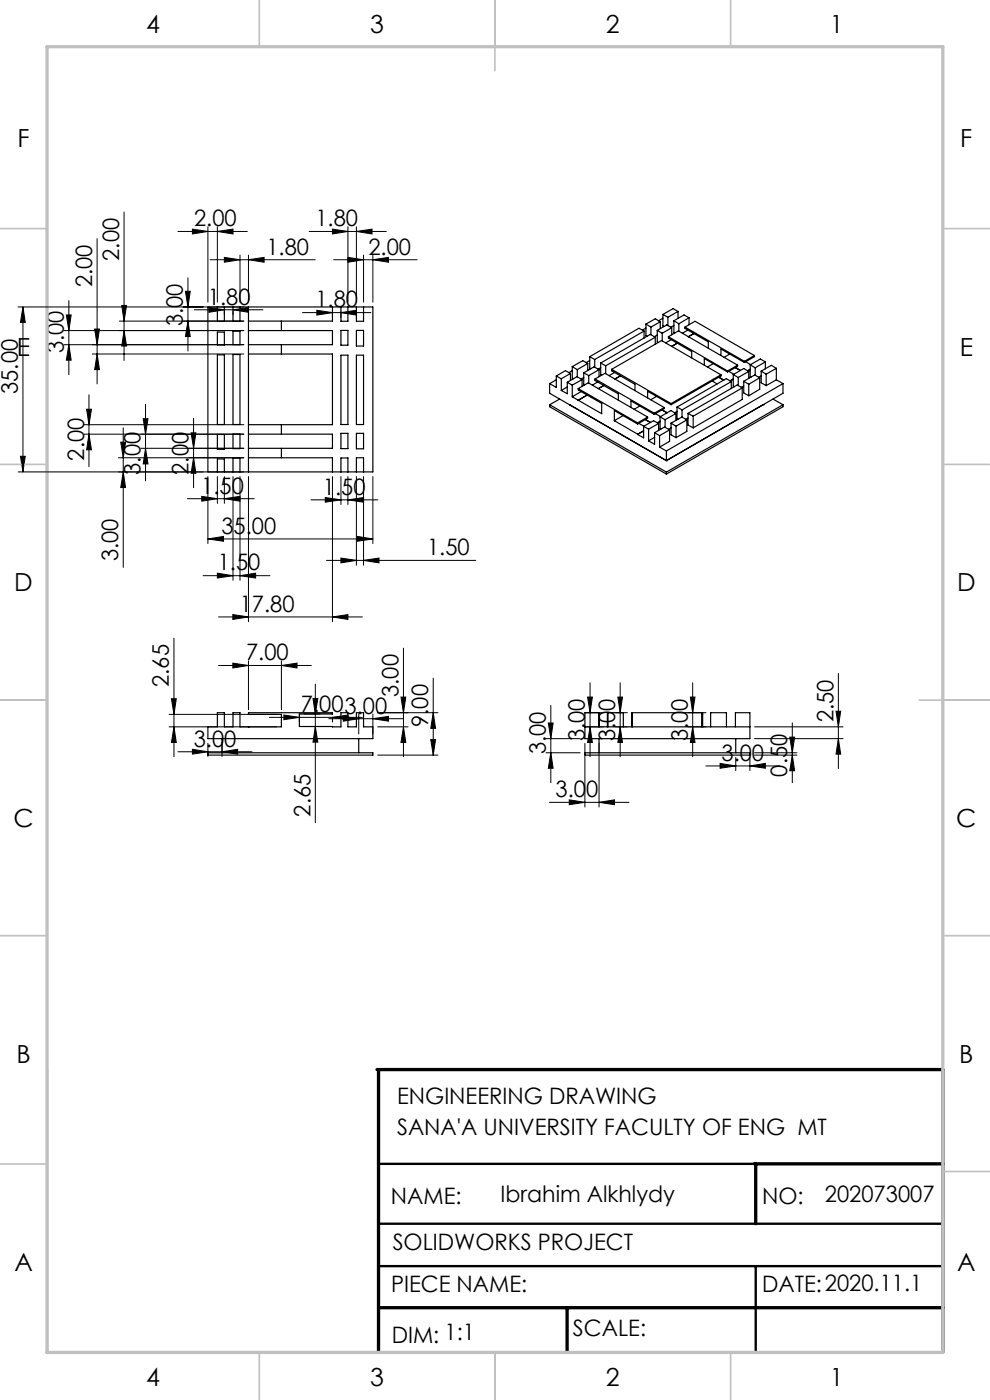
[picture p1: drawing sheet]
<svg xmlns="http://www.w3.org/2000/svg" width="210mm" height="297mm" viewBox="0 0 210 297" stroke-linecap="round" stroke-linejoin="round" font-family="sans-serif">
<g fill="none" stroke="#000" stroke-width=".21">
<path d="M20.6 50.6v30.9M26.3 45v31.5M37.7 49.1h14.8M39.9 58.9v15.6M40.8 48.6l3.3 .5-3.3 .5zM44.1 48.1v16M44.6 55.1h22.3M46.1 49.1l3.3-.5v1zM46.1 48.1v16M47.6 54.6l3.3 .5-3.3 .5zM50.9 54.1v10M52.7 55.1l3.3-.5v1z"/>
<path d="M52.7 54.1v10M65.6 49.1h16.4M70.5 48.6l3.3 .5-3.3 .5zM70.8 55.1h17.7M73.8 54.6l3.3 .5-3.3 .5zM73.8 48.1v16M75.6 49.1l3.3-.5v1zM75.6 48.1v16M77.1 54.1v10M79.1 55.1l3.3-.5v1zM79.1 54.1v10M3.8 65.1h47.9"/>
<path d="M4.9 65.1l.5 3.3h-1.1zM4.9 65.1v35M13.6 73.1h38.1M13.6 70.1h38.1M14.1 66.8h1l-.5 3.3zM14.6 73.1l.5 3.3h-1zM14.6 63.8v15.7M19.6 75.1h32.1M20.1 69.8h1l-.5 3.3zM20.6 75.1l.5 3.3h-1zM25.3 68.1h26.4M25.8 64.8h1l-.5 3.3z"/>
<path d="M26.3 70.1l.5 3.3h-1zM39.3 61.8h1.1l-.5 3.3zM39.9 68.1l.5 3.3h-1.1zM41.2 65.7h14.6M44.3 65.2l3.3 .5-3.3 .5zM47.6 66.1v.6M49.4 65.7l3.3-.5v1zM49.4 66.1v.6M64.2 66.3h14.5M67.2 65.8l3.3 .5-3.3 .5zM70.5 66.1v1.2M72.3 66.3l3.3-.5v1z"/>
<path d="M72.3 66.1v1.2M4.3 96.8h1.1l-.5 3.3zM17.9 92.1h33.8M17.9 90.1h33.8M18.4 86.8h1l-.5 3.3zM18.9 92.1l.5 3.3h-1zM18.9 83.7v15.3M25.1 97.1h26.6M25.6 93.8h1l-.5 3.3zM26.1 90.8v29.6M29.9 95.1h21.8M30.4 88.8h1l-.5 3.3z"/>
<path d="M30.9 95.1l.5 3.3h-1zM30.9 85.8v16.2M40.5 91.8h1.1l-.5 3.3zM41.1 97.1l.5 3.3h-1.1zM41.1 88.8v14.7M3.8 100.1h47.9M26.1 100.1l.5 3.3h-1zM39.8 105.8h14.1M42.8 105.3l3.3 .5-3.3 .5zM44.1 114.3l3.3-.5v1zM44.1 101.1v14.2M44.1 114.3h35"/>
<path d="M46.1 101.1v5.7M47.6 105.8l3.3-.5v1zM47.6 101.1v5.7M49.4 101.1v22M50.9 101.1v22M52.7 101.1v30.8M66 106h14.2M69 105.5l3.3 .5-3.3 .5zM69.3 118.9h31.6M70.5 101.1v30.8M72.3 118.4l3.3 .5-3.3 .5zM72.3 101.1v5.9"/>
<path d="M73.8 106l3.3-.5v1zM73.8 101.1v5.9M75.6 101.1v18.8M75.8 113.8l3.3 .5-3.3 .5zM77.1 118.9l3.3-.5v1zM77.1 101.1v18.8M79.1 101.1v14.2M36.9 135.4v25.1M43.1 122.1h14.2M46.1 121.6l3.3 .5-3.3 .5zM46.4 130.9h30.5M49.4 130.4l3.3 .5-3.3 .5z"/>
<path d="M50.9 122.1l3.3-.5v1zM70.5 130.9l3.3-.5v1zM85.6 137.5v23M35.9 154.2h22.8M35.9 151.5h22.8M36.4 148.2h1l-.5 3.3zM36.9 154.2l.5 3.3h-1zM37.7 159.5h15.7M40.8 159l3.3 .5-3.3 .5zM44.1 157.7v2.8M46.4 141.2h19.6M47.1 159.5l3.3-.5v1z"/>
<path d="M47.1 157.7v2.8M49.4 140.7l3.3 .5-3.3 .5zM52.7 140.2v10.4M57.1 152.2h19.8M59.7 141.2l3.3-.5v1zM59.7 140.2v10.4M60.2 151.7l3.3 .5-3.3 .5zM63.5 152.5v.7M64.5 151.5h3.4M64.5 154.1h3.4M66.4 148.2h1l-.5 3.3zM66.9 154.1l.5 3.3h-1z"/>
<path d="M66.9 145.1v29.4M69.7 152.5h15.7M70.5 152.2l3.3-.5v1zM70.5 152.5v.7M72.8 152l3.3 .5-3.3 .5zM76.1 151.5v4.2M79.1 152.5l3.3-.5v1zM79.1 151.5v4.2M80.1 151.2h12.8M80.1 154.2h6.5M85.1 147.9h1l-.5 3.3zM85.6 154.2l.5 3.3h-1z"/>
<path d="M91.4 156.9h1l-.5 3.3zM91.9 151.2l.5 3.3h-1zM91.9 143.9v16.3M115.8 156.7h7.2M115.8 159.7h7.2M116.3 153.4h1l-.5 3.3zM116.8 159.7l.5 3.3h-1zM116.8 149.6v16.4M124.1 157.7v13.5M124.1 151.2h3.9M124.1 154.2h3.9M124.6 147.9h1.1l-.5 3.3z"/>
<path d="M125.2 154.2l.5 3.3h-1.1zM125.2 144.8v15.7M127.1 157.7v13.5M130.6 151.2h2.5M130.6 154.2h2.5M131.1 147.9h.9l-.4 3.3zM131.6 154.2l.4 3.3h-.9zM131.6 144.8v15.7M145.9 151.2h3.9M145.9 154.2h3.9M146.4 147.9h1l-.5 3.3zM146.9 154.2l.5 3.3h-1z"/>
<path d="M146.9 144.8v15.7M160.1 156.7h18.7M160.1 154.2h18.7M160.1 159.7h9M167.5 156.4h1.1l-.5 3.3zM168.1 153.3v12.7M177.3 150.9h1l-.5 3.3zM177.8 156.7l.5 3.3h-1zM177.8 142.9v20.2M80.1 160.2h12.8M116.6 170.2h16.8M120.8 169.7l3.3 .5-3.3 .5z"/>
<path d="M127.1 170.2l3.3-.5v1zM149.7 162.5h15.7M152.8 162l3.3 .5-3.3 .5zM156.1 160.7v2.8M159.1 162.5l3.2-.5v1zM159.1 160.7v2.8M160.1 160.2h9M168.1 160.2l.5 3.3h-1.1z"/>
</g>
<path d="M80.3 246.9h80M80.3 259.6h119.7M80.3 268.6h119.7M160.3 268.6v18.3M72.5 286.9v.1" fill="none" stroke="#000" stroke-width=".5"/>
<path d="M80 226.9h120v60M80.3 226.9v60M160 246.9h40M160.3 246.9v12.7M80.3 277.4h119.7M120.3 277.4v9.5" fill="none" stroke="#000" stroke-width=".7"/>
<g fill="none" stroke="#c0c0c0" stroke-width=".35">
<path d="M55 0v10M105 0v15M155 0v10M0 48.5h10M200 48.5h10M0 98.5h10M200 98.5h10M0 148.5h10M195 148.5h15M0 198.5h10M200 198.5h10M0 246.9h10"/>
<path d="M200 248.5h10M55 287v10M105 287v10M155 287v10"/>
</g>
<path d="M10 226.9v60.1" fill="none" stroke="#c0c0c0" stroke-width=".5"/>
<path d="M10 9.9h190v277h-190z" fill="none" stroke="#c0c0c0" stroke-width=".7"/>
<g fill="#000">
<path d="M14.6 73.1l.5 3.3h-1zM14.1 66.8h1l-.5 3.3z"/>
<path d="M25.8 64.8h1l-.5 3.3zM26.3 70.1l.5 3.3h-1zM20.1 69.8h1l-.5 3.3zM20.6 75.1l.5 3.3h-1zM40.5 91.8h1.1l-.5 3.3zM41.1 97.1l.5 3.3h-1.1z"/>
<path d="M18.4 86.8h1l-.5 3.3zM18.9 92.1l.5 3.3h-1z"/>
<path d="M69 105.5l3.3 .5-3.3 .5zM73.8 106l3.3-.5v1z"/>
<path d="M40.8 159l3.3 .5-3.3 .5zM47.1 159.5l3.3-.5v1zM120.8 169.7l3.3 .5-3.3 .5zM127.1 170.2l3.3-.5v1zM44.1 114.3l3.3-.5v1zM75.8 113.8l3.3 .5-3.3 .5zM40.8 48.6l3.3 .5-3.3 .5zM46.1 49.1l3.3-.5v1zM47.6 54.6l3.3 .5-3.3 .5zM52.7 55.1l3.3-.5v1zM44.3 65.2l3.3 .5-3.3 .5zM49.4 65.7l3.3-.5v1zM42.8 105.3l3.3 .5-3.3 .5zM47.6 105.8l3.3-.5v1z"/>
<path d="M59.7 141.2l3.3-.5v1zM49.4 140.7l3.3 .5-3.3 .5zM50.9 122.1l3.3-.5v1zM46.1 121.6l3.3 .5-3.3 .5zM70.5 130.9l3.3-.5v1zM49.4 130.4l3.3 .5-3.3 .5z"/>
<path d="M79.1 152.5l3.3-.5v1zM72.8 152l3.3 .5-3.3 .5zM70.5 152.2l3.3-.5v1zM60.2 151.7l3.3 .5-3.3 .5zM159.1 162.5l3.2-.5v1zM152.8 162l3.3 .5-3.3 .5zM79.1 55.1l3.3-.5v1zM73.8 54.6l3.3 .5-3.3 .5zM75.6 49.1l3.3-.5v1zM70.5 48.6l3.3 .5-3.3 .5zM72.3 66.3l3.3-.5v1zM67.2 65.8l3.3 .5-3.3 .5zM77.1 118.9l3.3-.5v1zM72.3 118.4l3.3 .5-3.3 .5z"/>
<path d="M85.1 147.9h1l-.5 3.3zM85.6 154.2l.5 3.3h-1zM66.4 148.2h1l-.5 3.3zM66.9 154.1l.5 3.3h-1zM36.4 148.2h1l-.5 3.3zM36.9 154.2l.5 3.3h-1zM167.5 156.4h1.1l-.5 3.3zM168.1 160.2l.5 3.3h-1.1zM116.3 153.4h1l-.5 3.3zM116.8 159.7l.5 3.3h-1zM131.1 147.9h.9l-.4 3.3zM131.6 154.2l.4 3.3h-.9zM146.4 147.9h1l-.5 3.3zM146.9 154.2l.5 3.3h-1zM124.6 147.9h1.1l-.5 3.3zM125.2 154.2l.5 3.3h-1.1zM25.6 93.8h1l-.5 3.3zM26.1 100.1l.5 3.3h-1z"/>
<path d="M91.4 156.9h1l-.5 3.3zM91.9 151.2l.5 3.3h-1zM177.8 156.7l.5 3.3h-1zM177.3 150.9h1l-.5 3.3zM4.3 96.8h1.1l-.5 3.3zM4.9 65.1l.5 3.3h-1.1zM30.9 95.1l.5 3.3h-1zM30.4 88.8h1l-.5 3.3zM39.9 68.1l.5 3.3h-1.1zM39.3 61.8h1.1l-.5 3.3z"/>
</g>
<g fill="none" stroke="#000" stroke-width=".25">
<path d="M44.1 65.1h35v35h-35zM46.1 65.1v3.1h1.5v-3.1M46.1 70.4h1.5v2.8h-1.5zM46.1 75.3h1.5v14.8h-1.5zM49.4 65.1v3.1h1.5v-3.1M49.4 70.3h1.5v2.8h-1.5zM49.4 75.2h1.5v14.9h-1.5zM52.7 65.1v35M52.7 70.1h17.8v3h-17.8M52.7 75.1h17.8v15h-17.8M59.7 68.1v2M59.7 73.1v2"/>
<path d="M70.5 65.1v3h-17.8M72.3 65.1v3.1h1.5v-3.1M72.3 70.1h1.5v3.1h-1.5zM72.3 75.3h1.5v14.8h-1.5zM75.6 65.1v3.1h1.5v-3.1M75.6 70.1h1.5v3.3h-1.5zM75.6 75.3h1.5v14.8h-1.5zM118 79.8v2.4l-1.4-.8M118 79.8l1.1 .6M121 79.2l-1.1-.6-1.9 1.2M121 79.2l-1.9 1.2M121 79.2v1.5"/>
<path d="M121.4 77.8v2.5l.2 .1M121.4 78.6l-.8 .5M121.4 77.8l1 .6M122.4 78.4v1.5M123.8 79.1v2.4l.2 .2M123.8 79.1l1.1 .6M124.7 77.1l-1.1-.6-2.2 1.3M124.7 77.1l-2.3 1.3M124.7 77.1v1.5M124.9 79.7v1.6M125.1 75.7v2.4l.2 .1M125.1 76.5l-.8 .4"/>
<path d="M125.1 75.7l1.1 .6M126.2 76.3v1.6M127.1 78.4v1.5M127.1 78.4l-2.2 1.3M127.1 78.4l-1.1-.6-2.2 1.3M127.4 78l-.5 .3M127.4 77v2.4l.2 .2M127.4 77l1.1 .6M128.5 77.6v1.7M129.8 78.3v.4l4.9 2.8v1.4M129.8 78.3l12.5 7.3M129.8 78.3l10.5-6.1 12.6 7.3"/>
<path d="M130.4 79l-1.2 .7M131.6 79.7l-1.1 .7M136.6 70.2v1.5M136.6 70.2l-10.4 6.1M136.6 70.2l-1.1-.6-10.4 6.1M137 68.8v2.4l.2 .1M137 69.6l-.7 .4M137 68.8l1.1 .6M138.1 69.4v1.6M139 71.5l-1.1-.6-10.5 6.1M139 71.5l-10.5 6.1M139 71.5v1.5"/>
<path d="M139.4 70.1v2.4l.2 .2M139.4 71.1l-.6 .3M139.4 70.1l1.1 .6M140.1 68.3v1.4M140.1 68.3l-2 1.1M140.1 68.3l-1.1-.7-2 1.2M140.5 70.7v1.6M140.6 67.5l-.9 .5M140.6 66.7v2.4l.2 .2M140.6 66.7l1.1 .6M141.7 67.3v1.8M141.8 71.4l12.5 7.3"/>
<path d="M141.8 71.4l2.1-1.2 12.6 7.3M141.8 71.4v.3l4.9 2.9v1.3M142.3 72.1l-1.1 .6M142.5 69.5l-1.1-.6-2 1.2M142.5 69.5v1.5M142.5 69.5l-2 1.2M142.9 69l-.6 .4M142.9 68v2.5l.3 .1M142.9 68l1.1 .7M143.7 72.8l-1.2 .7M143.8 66.1l-2.1 1.2M143.8 66.1l-1-.6-2.2 1.2"/>
<path d="M143.8 66.1v1.5M144 68.7v1.6M145.3 69.4l12.6 7.3M145.3 69.4l2.1-1.2 12.6 7.2M145.3 69.4v.3l4.9 2.8v1.4M145.9 70l-1.2 .7M146.2 67.4l-1.1-.6-2.2 1.2M146.2 67.4l-2.2 1.3M146.2 67.4v1.5M147.2 70.8l-1.2 .6M149.4 77.5v-1.4l4.9 2.8M151.3 77.1l-1.2 .8"/>
<path d="M152.9 79.5l-10.6 6.1M152.9 79.5v.3l-10.6 6.1M152.9 75.4v-1.4l5 2.9M154.3 78.7v.2M154.6 78.8l1.1 .6M154.8 75.1l-1.2 .7M155.5 79.5v2.4l.3 .2M155.5 79.5l1.1 .6M156 78l1 .6M156 78l1.1 .6M156.5 77.5v.2l-2.2 1.2M156.5 77.5l-2.2 1.2"/>
<path d="M157.9 76.7v.2M158.2 76.7l1 .7M158.8 78.8v1.5M158.8 78.8l-2.2 1.3M158.8 78.8l-1-.6-2.3 1.3M159.1 78.4l-.5 .3M159.1 77.4v2.5l.2 .1M159.1 77.4l1.1 .6M159.1 78.3l-.5 .4M160 75.4l-2.1 1.3M160 75.4v.3l-2.1 1.2M160.2 78v1.6"/>
<path d="M161.5 79.7l-.6 .3M161.5 78.7v2.5l1 .6M161.5 78.7l1 .7M162.3 76.8l-2.1 1.2M162.3 76.8l-1-.6-2.2 1.2M162.3 76.8v1.4M162.5 79.4v2.4M164.7 78.1l-2.2 1.3M164.7 78.1l-1.1-.6-2.1 1.2M164.7 78.1v2.5M46.1 92.2h1.5v3.1h-1.5zM49.4 92.1h1.5v3.1h-1.5z"/>
<path d="M52.7 92.1h17.8v3h-17.8M52.7 97.1h17.8v3M59.7 90.1v2M59.7 95.1v2M72.3 91.9h1.5v3.3h-1.5zM75.6 91.9h1.5v3.3h-1.5zM116.6 81.4v2l24.8 14.3M116.6 85.9v.4l24.8 14.3M116.6 85.9l24.8 14.3M118 80.6l-1.4 .8M118.7 84.7l-2.1 1.2M119.1 80.4v2.4"/>
<path d="M120.3 81.1v2.4l-1.2-.7M120.3 81.1l1.1 .6M120.3 82.1l-1.2 .7M120.8 85.9h.1M121.4 81.7v2.5M121.4 84.2l1.3 .7M122.7 84.9h.1M122.7 82.4v.3l4.9 2.9v2.2l-4.9-2.9M122.7 82.4l12.6 7.3M122.7 82.4l2.1-1.2 12.6 7.3M123.3 83.1l-1.9 1.1M123.5 80.5l-2.1 1.2"/>
<path d="M123.5 80.5l-1.1-.6-2.1 1.2M123.5 80.5v1.5M123.8 80.1l-.5 .3M124.5 83.8l-1.8 1.1M126.2 80.4l2.1-1.2 12.6 7.3M126.2 80.4l12.6 7.3M126.2 80.4v.3l5 2.9v1.3M126.8 81l-1.1 .7M128.1 81.8l-1.2 .6M130.3 89.2v-2.1l5 2.9M130.3 89.2l5 2.9M132.2 88.2l-1.9 1"/>
<path d="M133.8 86.5v-1.4l5 2.8M135.3 89.7v.3M135.3 92.1v.1M135.5 89.8l1.1 .6M135.7 86.1l-1.2 .7M136.5 90.4v2.5l-1.2-.7M136.5 90.4l1.1 .6M136.5 91.4l-1.2 .8M136.5 91.4l-1.2 .7M136.9 89l1 .6M136.9 89l1.1 .6M137.4 88.5v.2l-2.1 1.3"/>
<path d="M137.4 88.5l-2.1 1.2M137.4 84.4v-1.4l4.9 2.9M137.6 91v2.5M138.8 87.7v.2M138.9 91.8v2.5l-1.3-.8M138.9 91.8l1 .6M138.9 92.8l-1.3 .7M139 87.8l1.1 .6M139.2 84.1l-1.2 .7M139.7 89.8l-1.1-.6-2.1 1.2M139.7 89.8l-2.1 1.2M139.7 89.8v1.5"/>
<path d="M139.9 92.4v2.5M139.9 94.9l1.5 .8M140 88.4v2.5l.2 .1M140 89.4l-.5 .3 .5-.3M140 88.4l1.1 .6M140.9 86.5v.2l-2.1 1.2M140.9 86.5l-2.1 1.2M141.1 89v1.7M141.4 97.7h.1M141.4 95.7v2M141.5 87.6l-1.1-.6 1.1 .6M142 91.2l-2.1 1.2"/>
<path d="M142 91.2l-1-.6-2.1 1.2M142 91.2v2.4l-2.1 1.3M142.3 90.8l-.5 .3M142.3 89.8v2.4l1.1 .6M142.3 89.8l1.1 .6M142.3 85.6v.3M143.4 87.7v1.5M143.4 87.7l-2.3 1.3M143.4 87.7l-1.1-.6-2.3 1.3M143.4 90.4v2.4M143.6 86.4v2.4l.2 .1M143.6 87.3l-.4 .3"/>
<path d="M143.6 86.4l1.1 .6M143.6 87.3l-.5 .3M144.7 87v1.5M145.7 89.1v2.4l-2.3 1.3M145.7 89.1l-1.1-.6-2.3 1.3M145.7 89.1l-2.3 1.3M145.9 87.7v2.5l1.1 .6M145.9 88.7l-.4 .2M145.9 87.7l1.1 .6M147 88.3v2.5M151.1 80.8l1 .7M152.4 80l1.1 .6"/>
<path d="M152.5 80l1.1 .6M155.1 81v1.4M155.1 81l-10.4 6M155.1 81l-1-.7-10.5 6.1M155.5 80.5l-.6 .3M155.5 80.4l-.6 .4M156.6 80.1v1.7M157.4 82.3v2.4l-10.4 6.1M157.4 82.3l-1-.6-10.5 6M157.4 82.3l-10.4 6M157.8 80.9v2.5l1 .6M157.8 81.9l-.6 .3"/>
<path d="M157.8 80.9l1 .6M158.8 81.5v2.5M161.1 80.1v2.5l-2.3 1.4M161.1 80.1l-2.3 1.4M161.1 80.1l-1-.6-2.3 1.4M161.9 85.9h.1M164 84.7l2.1 1.2M164.7 80.6l-2.2 1.2M164.7 80.6l1.4 .8M166.1 81.4l-24.7 14.3M166.1 81.4v2l-24.7 14.3M166.1 85.9v.4l-24.7 14.3"/>
<path d="M166.1 85.9l-24.7 14.3M46.1 100.1v-2.7h1.5v2.7M49.4 100.1v-2.9h1.5v2.9M72.3 100.1v-2.9h1.5v2.9M75.6 100.1v-3h1.5v3M141.4 100.2v.4M44.1 159.7h35v.5h-35zM46.1 151.2h1.5v3h1.8v-3h1.5v3h8.8v-2.7h-7v-.3h17.8v.3h-7v2.6l7 .1h1.8v-3h1.5v3h1.8v-3h1.5v3h2v2.5h-35v-2.5h2zM47.1 156.7v3M52.7 154.2h.1M76.1 156.7v3M124.1 159.7h35v.5h-35z"/>
<path d="M124.1 154.2h35M127 151.5h.1M127 154.1h.1M127 154.2l.1-3h-3v5.5h35v-5.5h-3.1v3M127.1 156.7v3M128.8 154.2v-3h3.4v3M129 151.2v3M134.1 151.5h.1M134.1 154.1h.1M134.1 154.2v-3h14.9v3M134.1 151.2v3M148.8 151.5h.2"/>
<path d="M148.8 154.1h.2M148.8 151.2v3M150.7 154.2v-3h3.4v3M156.1 156.7v3"/>
</g>
<g font-size="5.3">
<text x="31" y="7">4</text>
<text x="78.5" y="7">3</text>
<text x="128.5" y="7">2</text>
<text x="176" y="7">1</text>
<text x="3.7" y="31.2">F</text>
<text x="203.7" y="31.2">F</text>
<text x="3.6" y="75.5">E</text>
<text x="203.6" y="75.5">E</text>
<text x="3" y="125.4">D</text>
<text x="203" y="125.4">D</text>
<text x="2.8" y="175.4">C</text>
<text x="202.8" y="175.4">C</text>
<text x="3.5" y="225.5">B</text>
<text x="203.5" y="225.5">B</text>
<text x="3" y="269.7">A</text>
<text x="203" y="269.7">A</text>
<text x="31" y="294">4</text>
<text x="78.5" y="294">3</text>
<text x="128.5" y="294">2</text>
<text x="176" y="294">1</text>
</g>
<g font-size="4.8">
<text x="41.2" y="48">2.00</text>
<text x="66.9" y="48">1.80</text>
<text x="25.3" y="55.3" transform="rotate(-90 25.3 55.3)">2.00</text>
<text x="56.5" y="54">1.80</text>
<text x="78.1" y="54">2.00</text>
<text x="19.5" y="60.9" transform="rotate(-90 19.5 60.9)">2.00</text>
<text x="44.1" y="64.6">1.80</text>
<text x="66.9" y="65.2">1.80</text>
<text x="38.8" y="69.3" transform="rotate(-90 38.8 69.3)">3.00</text>
<text x="13.5" y="75" transform="rotate(-90 13.5 75)">3.00</text>
<text x="3.8" y="83.6" transform="rotate(-90 3.8 83.6)">35.00</text>
<text x="17.8" y="97.7" transform="rotate(-90 17.8 97.7)">2.00</text>
<text x="29.8" y="100.7" transform="rotate(-90 29.8 100.7)">3.00</text>
<text x="40" y="100.7" transform="rotate(-90 40 100.7)">2.00</text>
<text x="42.7" y="104.7">1.50</text>
<text x="68.5" y="104.9">1.50</text>
<text x="47" y="113.2">35.00</text>
<text x="25.1" y="119.1" transform="rotate(-90 25.1 119.1)">3.00</text>
<text x="90.6" y="117.8">1.50</text>
<text x="46.2" y="121">1.50</text>
<text x="50.9" y="129.8">17.80</text>
<text x="52.2" y="140.1">7.00</text>
<text x="35.8" y="145.7" transform="rotate(-90 35.8 145.7)">2.65</text>
<text x="84.5" y="147.8" transform="rotate(-90 84.5 147.8)">3.00</text>
<text x="63.8" y="151.1">7.00</text>
<text x="73.1" y="151.4">3.00</text>
<text x="90.8" y="154.2" transform="rotate(-90 90.8 154.2)">9.00</text>
<text x="176.8" y="153.2" transform="rotate(-90 176.8 153.2)">2.50</text>
<text x="41.1" y="158.4">3.00</text>
<text x="115.8" y="160" transform="rotate(-90 115.8 160)">3.00</text>
<text x="124.1" y="157.2" transform="rotate(-90 124.1 157.2)">3.00</text>
<text x="130.5" y="157.2" transform="rotate(-90 130.5 157.2)">3.00</text>
<text x="145.9" y="157.2" transform="rotate(-90 145.9 157.2)">3.00</text>
<text x="153" y="161.4">3.00</text>
<text x="167" y="164.7" transform="rotate(-90 167 164.7)">0.50</text>
<text x="65.8" y="173.2" transform="rotate(-90 65.8 173.2)">2.65</text>
<text x="117.9" y="169.1">3.00</text>
<text x="84.2" y="234.1">ENGINEERING DRAWING</text>
<text x="84.2" y="240.7">SANA'A UNIVERSITY FACULTY OF ENG MT</text>
<text x="82.9" y="255.3">NAME:</text>
<text x="106.2" y="254.9">Ibrahim Alkhlydy</text>
<text x="161.7" y="255.3">NO:</text>
<text x="175" y="254.9">202073007</text>
<text x="83.3" y="265.1">SOLIDWORKS PROJECT</text>
<text x="82.9" y="274.2">PIECE NAME:</text>
<text x="161.7" y="274.2">DATE:2020.11.1</text>
<text x="83.1" y="284.8">DIM: 1:1</text>
<text x="121.5" y="283.4">SCALE:</text>
</g>
</svg>
